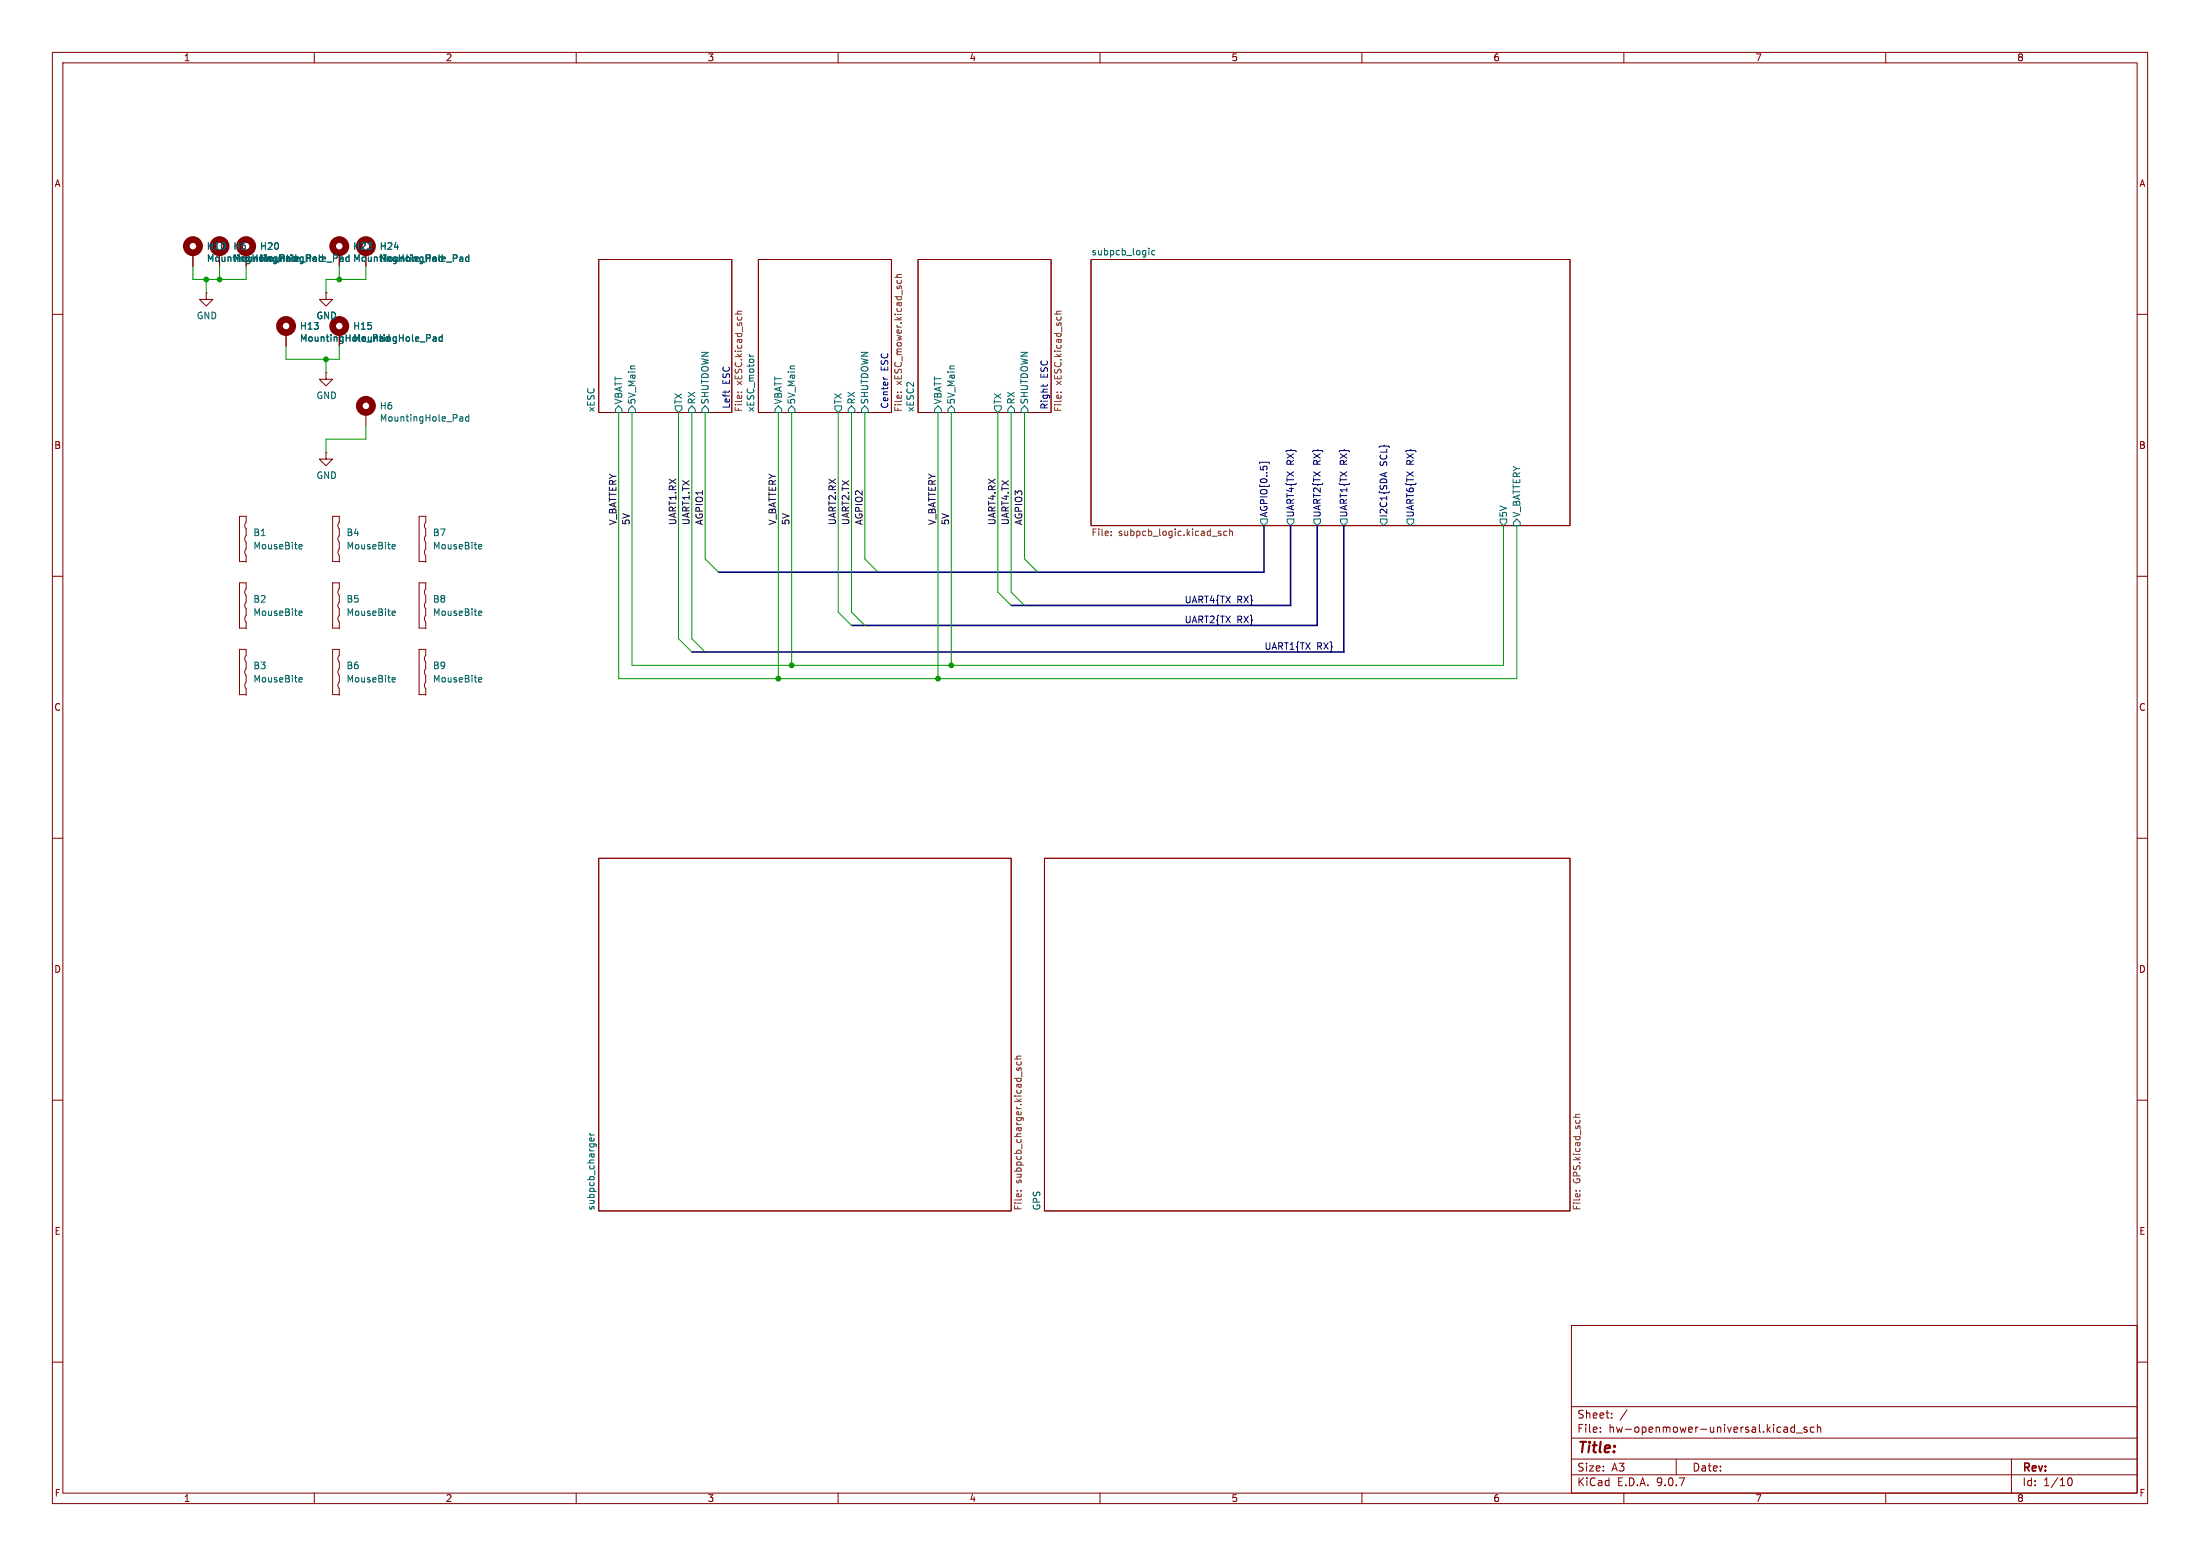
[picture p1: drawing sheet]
<svg xmlns="http://www.w3.org/2000/svg" width="420mm" height="297mm" viewBox="0 0 420 297" stroke-linecap="round" stroke-linejoin="round" font-family="sans-serif">
<g fill="none" stroke="#840000" stroke-width=".19">
<path d="M10 10h400v277h-400zM12 12h396v273h-396zM60 10v2M110 10v2M160 10v2M210 10v2M260 10v2M310 10v2M360 10v2M36.8 48.3v2.5M39.4 55.9v1.3h1.2l-1.2 1.2-1.3-1.2h1.3M39.4 55.9h.1"/>
<path d="M41.9 48.3v2.5M47 48.3v2.5M62.2 55.9v1.3h1.3l-1.3 1.2-1.2-1.2h1.2M62.2 55.9h.1M64.8 48.3v2.5M69.8 48.3v2.5M114.3 49.5h25.4v29.2h-25.4zM144.8 49.5h25.4v29.2h-25.4zM175.3 49.5h25.4v29.2h-25.4zM208.3 49.5h91.4v50.8h-91.4zM10 60h2M54.6 63.5v2.5"/>
<path d="M62.2 71.1v1.3h1.3l-1.3 1.3-1.2-1.3h1.2M62.2 71.1h.1M64.8 63.5v2.5M69.8 78.7v2.6M408 60h2M62.2 86.4v1.2h1.3l-1.3 1.3-1.2-1.3h1.2M62.2 86.4h.1M10 110h2M47 107.2h-1.3v-8.7h1.3v1.2a.89 .89 0 0 0 0 1.3v1.2a.89 .89 0 0 0 0 1.3v1.3a.9 .9 0 0 0 0 1.2v1.3M47 119.9h-1.3v-8.7h1.3v1.2a.89 .89 0 0 0 0 1.3v1.2a.89 .89 0 0 0 0 1.3v1.3a.9 .9 0 0 0 0 1.2v1.3M64.8 107.2h-1.3v-8.7h1.3v1.2a.89 .89 0 0 0 0 1.3v1.2a.89 .89 0 0 0 0 1.3v1.3a.9 .9 0 0 0 0 1.2v1.3M64.8 119.9h-1.3v-8.7h1.3v1.2a.89 .89 0 0 0 0 1.3v1.2a.89 .89 0 0 0 0 1.3v1.3a.9 .9 0 0 0 0 1.2v1.3"/>
<path d="M81.3 107.2h-1.3v-8.7h1.3v1.2a.89 .89 0 0 0 0 1.3v1.2a.89 .89 0 0 0 0 1.3v1.3a.9 .9 0 0 0 0 1.2v1.3M81.3 119.9h-1.3v-8.7h1.3v1.2a.89 .89 0 0 0 0 1.3v1.2a.89 .89 0 0 0 0 1.3v1.3a.9 .9 0 0 0 0 1.2v1.3M408 110h2M47 132.6h-1.3v-8.7h1.3v1.2a.89 .89 0 0 0 0 1.3v1.2a.89 .89 0 0 0 0 1.3v1.3a.9 .9 0 0 0 0 1.2v1.3M64.8 132.6h-1.3v-8.7h1.3v1.2a.89 .89 0 0 0 0 1.3v1.2a.89 .89 0 0 0 0 1.3v1.3a.9 .9 0 0 0 0 1.2v1.3M81.3 132.6h-1.3v-8.7h1.3v1.2a.89 .89 0 0 0 0 1.3v1.2a.89 .89 0 0 0 0 1.3v1.3a.9 .9 0 0 0 0 1.2v1.3M10 160h2M408 160h2M114.3 163.8h78.7v67.3h-78.7zM199.4 163.8h100.3v67.3h-100.3zM10 210h2M408 210h2"/>
<path d="M300 253h108v32h-108zM10 260h2M300 278.5h108M300 274.5h108M300 268.5h108M305.5 273.2v.2M305.5 272.5v.1M307.7 270.5v.2M307.7 269.8v.1M310.6 269.1l-1.3 1.9M320 278.5v3M340.7 272.4h.3l.2 .2v.8"/>
<path d="M341.2 273.3l-.5 .1M341.2 272.7l-.5 .1M342.6 272.5l-.4-.1-.3 .3 .1 .6h.6M342.6 271.9v1.5M342.9 273.5h1.2M344.9 272.5l-.3-.1-.2 .2v.2l.5 .2v.3h-.5M346.3 272.5l-.4-.1-.3 .3 .1 .6h.6M346.9 272.5l.3-.1 .3 .1 .1 .9M346.9 271.9v1.5M384 278.5v6.5M408 260h2M60 285v2"/>
<path d="M110 285v2M160 285v2M210 285v2M260 285v2M300 281.5h108M310 285v2M360 285v2M394.7 282.7l.2-.5 .2-.1a.8 .8 0 0 1 .5 .7 .8 .8 0 0 1-.5 .8l-.2-.2-.2-.4"/>
</g>
<g fill="none" stroke="#725600" stroke-width=".19">
<path d="M140.3 60h1.3M141.6 59.4l-.8 .1v.3l.1 .2M170.8 52.9h1.3M171.3 53.5v.5M172 53.5v.5M172.1 52.4l-.8 .1-.1 .3 .2 .1M201.3 60h1.3M202.6 59.4l-.8 .1-.1 .3 .1 .2M140.8 74.9h.1M141.5 74.9h.1M171.3 74.9h.1M172 74.9h.1"/>
<path d="M201.8 74.9h.1M202.4 74.9h.2M212.1 102.1v.1M212.1 101.5v.1M232.6 101.8l.5 .1v.2l-.2 .1h-.3M232.6 101.5h.5M234.2 101.5l-.4-.1-.2 .2 .1 .6h.5M234.7 101.5l.2-.1 .3 .1 .1 .7M234.7 101v1.2M193.7 202.1h1.2M194.2 203.8l-.1 .3 .2 .2 .2-.1 .1-.4h.3v.5M194.2 202.7l-.1 .3 .2 .3 .6-.1v-.5"/>
<path d="M194.9 201.6h-.7l-.1 .4 .1 .1M300.4 213.3h1.2M301.6 212.7l-.8 .1v.3l.1 .2M194.2 227.3h.1M194.8 227.3h.1M300.8 227.3h.2M301.5 227.3h.1"/>
</g>
<g fill="none" stroke="#006464" stroke-width=".19">
<path d="M65.1 49.1l.4 .1v.7M65.5 49.8l-.4 .1M65.5 49.4h-.4M66.6 49.1h-.3l-.3 .2 .2 .5h.4M66.6 48.6v1.3M87.9 49.1h.4v.8M88.3 49.8l-.4 .1M88.3 49.4h-.4M89.5 49.1h-.4l-.2 .2 .1 .5h.5M89.5 48.6v1.3M219.3 47.4v.1M219.3 47.8v.9"/>
<path d="M220.5 47.9l-.4-.1-.2 .3 .1 .5h.5M82.8 64.3l.4 .1 .1 .7M83.3 65.1h-.5M83.3 64.6l-.5 .1M84.4 64.4l-.3-.1-.3 .2 .1 .6h.5M84.4 63.9v1.2M87.9 79.5l.4 .1v.8M88.3 79.8l-.4 .1M89.5 79.1v1.3M89.5 79.6l-.4-.1-.2 .3 .1 .5h.5M118.1 77.5l.6 .6v.6h-1.2v-.6zM120.6 77.5l.7 .6v.6h-1.3v-.6z"/>
<path d="M128.9 77.5h1.3v.6l-.7 .6-.6-.6zM132.1 77.5l.6 .6v.6h-1.3v-.6zM134.6 77.5l.7 .6v.6h-1.3v-.6zM143.1 68h.8M143.1 67.6l.2 .4M148.6 77.5l.6 .6v.6h-1.2v-.6zM151.1 77.5l.7 .6v.6h-1.3v-.6zM159.4 77.5h1.3v.6l-.7 .6-.6-.6zM162.6 77.5l.6 .6v.6h-1.3v-.6zM165.1 77.5l.6 .6v.6h-1.2v-.6zM179.1 77.5l.6 .6v.6h-1.3v-.6zM181.6 77.5l.6 .6v.6h-1.2v-.6z"/>
<path d="M189.9 77.5h1.2v.6l-.6 .6-.6-.6zM193 77.5l.7 .6v.6h-1.3v-.6zM195.6 77.5l.6 .6v.6h-1.3v-.6zM88.3 80.3l-.4 .1M240.7 99.1h1.2v.6l-.6 .6-.6-.6zM245.7 99.1h1.3v.6l-.6 .6-.7-.6zM250.8 99.1h1.3v.6l-.6 .6-.7-.6zM255.9 99.1h1.3v.6l-.7 .6-.6-.6zM263.5 99.1h1.3v.6l-.6 .6-.7-.6zM268.6 99.1h1.3v.6l-.7 .6-.6-.6zM286.4 99.1h1.3v.6l-.7 .6-.6-.6zM289.6 99.1l.6 .6v.6h-1.3v-.6z"/>
<path d="M57.1 104.7h.5M57.1 104l.4-.1 .2 .3-.6 .2M57.1 116.7l.4-.1 .2 .3-.6 .2M57.1 117.4h.5M74.9 104.7h.5M74.9 104l.4-.1 .2 .3-.6 .2M74.9 116.7l.4-.1 .2 .3-.6 .2M74.9 117.4h.5M91.4 104.7h.5M91.4 104l.4-.1 .2 .3-.6 .2M91.4 117.4h.5M91.4 116.7l.4-.1 .2 .3-.6 .2"/>
<path d="M57.1 129.4l.4-.1 .2 .3-.6 .2M57.1 130.1h.5M74.9 129.4l.4-.1 .2 .3-.6 .2M74.9 130.1h.5M91.4 130.1h.5M91.4 129.4l.4-.1 .2 .3-.6 .2M112.6 216.3l.2 .3M112.6 216.6h.8M113.4 217.3v.3l-.2 .2-.6-.1v-.4l.3-.1 .1 .6"/>
</g>
<path d="M240.5 88.5v-.3h1.8v.3M264.4 90.3v.6M264.7 90.2l-1.2 .4" fill="none" stroke="#000084" stroke-width=".19"/>
<g fill="none" stroke="#840000" stroke-width="1.3">
<circle cx="36.8" cy="47" r="1.27"/>
<circle cx="41.9" cy="47" r="1.27"/>
<circle cx="47" cy="47" r="1.27"/>
<circle cx="64.8" cy="47" r="1.27"/>
<circle cx="69.8" cy="47" r="1.27"/>
<circle cx="54.6" cy="62.2" r="1.27"/>
<circle cx="64.8" cy="62.2" r="1.27"/>
<circle cx="69.8" cy="77.5" r="1.27"/>
</g>
<path d="M241.3 100.3v8.9h-104.1M246.4 100.3v15.3h-53.4M251.5 100.3v19.1h-88.9M256.5 100.3v24.2h-124.4" fill="none" stroke="#000084" stroke-width=".3"/>
<g fill="none" stroke="#009600" stroke-width=".19">
<path d="M36.8 50.8v2.5h10.2v-2.5M39.4 53.3v2.6M41.9 50.8v2.5M64.8 50.8v2.5M69.8 50.8v2.5h-7.6v2.6M54.6 66v2.6h10.2v-2.6M62.2 68.6v2.5M118.1 78.7v50.8h171.5v-29.2M120.6 78.7v48.3h166.4v-26.7M129.5 78.7v43.2l2.6 2.6M132.1 78.7v43.2l2.5 2.6M134.6 78.7v28l2.6 2.5"/>
<path d="M148.6 78.7v50.8M151.1 78.7v48.3M160 78.7v38.1l2.6 2.6M162.6 78.7v38.1l2.5 2.6M165.1 78.7v28l2.5 2.5M179.1 78.7v50.8M181.6 78.7v48.3M190.5 78.7v34.3l2.5 2.6M193 78.7v34.3l2.6 2.6M195.6 78.7v28l2.5 2.5M69.8 81.3v2.5h-7.6v2.6"/>
</g>
<path d="M138.4 74.6v.4M139.3 74.6v.1M168.6 72l.1 .3M199.1 73.4v.5M200 73.4l-.1 .2" fill="none" stroke="#0000c2" stroke-width=".19"/>
<g fill="#009600" stroke="#009600" stroke-width=".19">
<circle cx="62.2" cy="68.6" r=".46"/>
<circle cx="151.1" cy="127" r=".46"/>
<circle cx="148.6" cy="129.5" r=".46"/>
<circle cx="179.1" cy="129.5" r=".46"/>
<circle cx="181.6" cy="127" r=".46"/>
<circle cx="41.9" cy="53.3" r=".46"/>
<circle cx="64.8" cy="53.3" r=".46"/>
<circle cx="39.4" cy="53.3" r=".46"/>
</g>
<text font-size="2.8" fill="#840000" x="301" y="277.9">Title:</text>
<g font-size="2.1" fill="#840000">
<text x="301" y="273.7">File:</text>
<text x="301" y="271">Sheet:</text>
<text x="307.1" y="273.7">hw-openmower-universal.kicad_sch</text>
<text x="301" y="281.1">Size:</text>
<text x="307.6" y="281.1">A3</text>
<text x="323" y="281.1">Date:</text>
<text x="386" y="281.3">Rev:</text>
<text x="301" y="283.9">KiCad</text>
<text x="308.7" y="283.9">E.D.A.</text>
<text x="316.3" y="283.9">9.0.7</text>
<text x="386" y="283.9">Id:</text>
<text x="390.1" y="283.9">1/10</text>
</g>
<g font-size="1.8" fill="#840000">
<text x="35" y="11.9">1</text>
<text x="85" y="11.9">2</text>
<text x="135" y="11.9">3</text>
<text x="185" y="11.9">4</text>
<text x="235" y="11.9">5</text>
<text x="285" y="11.9">6</text>
<text x="335" y="11.9">7</text>
<text x="385" y="11.9">8</text>
<text x="10.3" y="35.9">A</text>
<text x="408.3" y="35.9">A</text>
<text x="10.3" y="85.9">B</text>
<text x="408.2" y="85.9">B</text>
<text x="10.3" y="135.9">C</text>
<text x="408.2" y="135.9">C</text>
<text x="10.3" y="185.9">D</text>
<text x="408.2" y="185.9">D</text>
<text x="10.3" y="235.9">E</text>
<text x="408.3" y="235.9">E</text>
<text x="10.3" y="285.9">F</text>
<text x="35" y="286.9">1</text>
<text x="85" y="286.9">2</text>
<text x="135" y="286.9">3</text>
<text x="185" y="286.9">4</text>
<text x="235" y="286.9">5</text>
<text x="285" y="286.9">6</text>
<text x="335" y="286.9">7</text>
<text x="385" y="286.9">8</text>
<text x="408.3" y="285.9">F</text>
</g>
<g font-size="1.8" fill="#006464">
<text x="39.4" y="47.9">H10</text>
<text x="44.5" y="47.9">H5</text>
<text x="49.5" y="47.9">H20</text>
<text x="67.3" y="47.9">H23</text>
<text x="72.4" y="47.9">H24</text>
<text x="39.4" y="50.2">MountingHole_Pad</text>
<text x="44.5" y="50.2">MountingHole_Pad</text>
<text x="49.5" y="50.2">MountingHole_Pad</text>
<text x="67.3" y="50.2">MountingHole_Pad</text>
<text x="72.4" y="50.2">MountingHole_Pad</text>
<text x="208.3" y="48.8">subpcb_logic</text>
<text x="37.5" y="61.1">GND</text>
<text x="57.2" y="63.1">H13</text>
<text x="57.2" y="65.4">MountingHole_Pad</text>
<text x="60.3" y="61.1">GND</text>
<text x="67.3" y="63.1">H15</text>
<text x="67.3" y="65.4">MountingHole_Pad</text>
<text x="60.3" y="76.4">GND</text>
<text x="119" y="77.3" transform="rotate(-90 119 77.3)">VBATT</text>
<text x="121.5" y="77.3" transform="rotate(-90 121.5 77.3)">5V_Main</text>
<text x="130.4" y="77.3" transform="rotate(-90 130.4 77.3)">TX</text>
<text x="132.9" y="77.3" transform="rotate(-90 132.9 77.3)">RX</text>
<text x="135.5" y="77.3" transform="rotate(-90 135.5 77.3)">SHUTDOWN</text>
<text x="149.5" y="77.3" transform="rotate(-90 149.5 77.3)">VBATT</text>
<text x="152" y="77.3" transform="rotate(-90 152 77.3)">5V_Main</text>
<text x="160.9" y="77.3" transform="rotate(-90 160.9 77.3)">TX</text>
<text x="163.4" y="77.3" transform="rotate(-90 163.4 77.3)">RX</text>
<text x="166" y="77.3" transform="rotate(-90 166 77.3)">SHUTDOWN</text>
<text x="179.9" y="77.3" transform="rotate(-90 179.9 77.3)">VBATT</text>
<text x="182.5" y="77.3" transform="rotate(-90 182.5 77.3)">5V_Main</text>
<text x="191.4" y="77.3" transform="rotate(-90 191.4 77.3)">TX</text>
<text x="193.9" y="77.3" transform="rotate(-90 193.9 77.3)">RX</text>
<text x="196.4" y="77.3" transform="rotate(-90 196.4 77.3)">SHUTDOWN</text>
<text x="72.4" y="78.4">H6</text>
<text x="72.4" y="80.7">MountingHole_Pad</text>
<text x="113.6" y="78.7" transform="rotate(-90 113.6 78.7)">xESC</text>
<text x="142" y="78.7" transform="rotate(-90 142 78.7)">File:</text>
<text x="144.1" y="78.7" transform="rotate(-90 144.1 78.7)">xESC_motor</text>
<text x="174.5" y="78.7" transform="rotate(-90 174.5 78.7)">xESC2</text>
<text x="60.3" y="91.6">GND</text>
<text x="287.9" y="98.9" transform="rotate(-90 287.9 98.9)">5V</text>
<text x="290.4" y="98.9" transform="rotate(-90 290.4 98.9)">V_BATTERY</text>
<text x="48.3" y="102.5">B1</text>
<text x="48.3" y="105.1">MouseBite</text>
<text x="66" y="102.5">B4</text>
<text x="66" y="105.1">MouseBite</text>
<text x="82.6" y="102.5">B7</text>
<text x="82.6" y="105.1">MouseBite</text>
<text x="48.3" y="115.2">B2</text>
<text x="48.3" y="117.8">MouseBite</text>
<text x="66" y="115.2">B5</text>
<text x="66" y="117.8">MouseBite</text>
<text x="82.6" y="115.2">B8</text>
<text x="82.6" y="117.8">MouseBite</text>
<text x="48.3" y="127.9">B3</text>
<text x="48.3" y="130.5">MouseBite</text>
<text x="66" y="127.9">B6</text>
<text x="66" y="130.5">MouseBite</text>
<text x="82.6" y="127.9">B9</text>
<text x="82.6" y="130.5">MouseBite</text>
<text x="113.6" y="231.1" transform="rotate(-90 113.6 231.1)">subpcb_charger</text>
<text x="198.7" y="231.1" transform="rotate(-90 198.7 231.1)">GPS</text>
</g>
<g font-size="1.8" fill="#0000c2">
<text x="169.8" y="70.8" transform="rotate(-90 169.8 70.8)">ESC</text>
<text x="139.5" y="73.4" transform="rotate(-90 139.5 73.4)">ESC</text>
<text x="200.3" y="72.2" transform="rotate(-90 200.3 72.2)">ESC</text>
<text x="139.5" y="78.1" transform="rotate(-90 139.5 78.1)">Left</text>
<text x="169.8" y="78.1" transform="rotate(-90 169.8 78.1)">Center</text>
<text x="200.3" y="78.3" transform="rotate(-90 200.3 78.3)">Right</text>
</g>
<g font-size="1.8" fill="#725600">
<text x="142" y="73.5" transform="rotate(-90 142 73.5)">xESC.kicad_sch</text>
<text x="172.5" y="73.5" transform="rotate(-90 172.5 73.5)">xESC_mower.kicad_sch</text>
<text x="203" y="73.5" transform="rotate(-90 203 73.5)">xESC.kicad_sch</text>
<text x="172.5" y="78.7" transform="rotate(-90 172.5 78.7)">File:</text>
<text x="203" y="78.7" transform="rotate(-90 203 78.7)">File:</text>
<text x="208.3" y="102.6">File:</text>
<text x="213.5" y="102.6">subpcb_logic.kicad_sch</text>
<text x="195.4" y="225.9" transform="rotate(-90 195.4 225.9)">subpcb_charger.kicad_sch</text>
<text x="302" y="225.9" transform="rotate(-90 302 225.9)">GPS.kicad_sch</text>
<text x="195.4" y="231.1" transform="rotate(-90 195.4 231.1)">File:</text>
<text x="302" y="231.1" transform="rotate(-90 302 231.1)">File:</text>
</g>
<g font-size="1.8" fill="#000084">
<text x="247.2" y="88.8" transform="rotate(-90 247.2 88.8)">RX}</text>
<text x="252.3" y="88.8" transform="rotate(-90 252.3 88.8)">RX}</text>
<text x="257.4" y="88.8" transform="rotate(-90 257.4 88.8)">RX}</text>
<text x="265" y="89" transform="rotate(-90 265 89)">SCL}</text>
<text x="270.1" y="88.8" transform="rotate(-90 270.1 88.8)">RX}</text>
<text x="242.2" y="98.9" transform="rotate(-90 242.2 98.9)">AGPIO[0..5]</text>
<text x="247.2" y="98.9" transform="rotate(-90 247.2 98.9)">UART4{TX</text>
<text x="252.3" y="98.9" transform="rotate(-90 252.3 98.9)">UART2{TX</text>
<text x="257.4" y="98.9" transform="rotate(-90 257.4 98.9)">UART1{TX</text>
<text x="265" y="98.9" transform="rotate(-90 265 98.9)">I2C1{SDA</text>
<text x="270.1" y="98.9" transform="rotate(-90 270.1 98.9)">UART6{TX</text>
<text x="226.1" y="115.2">UART4{TX</text>
<text x="226.1" y="119">UART2{TX</text>
<text x="236.1" y="115.2">RX}</text>
<text x="236.1" y="119">RX}</text>
<text x="241.3" y="124.1">UART1{TX</text>
<text x="251.4" y="124.1">RX}</text>
</g>
<g font-size="1.8" fill="#0f0f0f">
<text x="117.8" y="100.3" transform="rotate(-90 117.8 100.3)">V_BATTERY</text>
<text x="120.3" y="100.3" transform="rotate(-90 120.3 100.3)">5V</text>
<text x="129.2" y="100.3" transform="rotate(-90 129.2 100.3)">UART1.RX</text>
<text x="131.7" y="100.3" transform="rotate(-90 131.7 100.3)">UART1.TX</text>
<text x="134.3" y="100.3" transform="rotate(-90 134.3 100.3)">AGPIO1</text>
<text x="148.2" y="100.3" transform="rotate(-90 148.2 100.3)">V_BATTERY</text>
<text x="150.8" y="100.3" transform="rotate(-90 150.8 100.3)">5V</text>
<text x="159.7" y="100.3" transform="rotate(-90 159.7 100.3)">UART2.RX</text>
<text x="162.2" y="100.3" transform="rotate(-90 162.2 100.3)">UART2.TX</text>
<text x="164.8" y="100.3" transform="rotate(-90 164.8 100.3)">AGPIO2</text>
<text x="178.7" y="100.3" transform="rotate(-90 178.7 100.3)">V_BATTERY</text>
<text x="181.3" y="100.3" transform="rotate(-90 181.3 100.3)">5V</text>
<text x="190.2" y="100.3" transform="rotate(-90 190.2 100.3)">UART4.RX</text>
<text x="192.7" y="100.3" transform="rotate(-90 192.7 100.3)">UART4.TX</text>
<text x="195.2" y="100.3" transform="rotate(-90 195.2 100.3)">AGPIO3</text>
</g>
</svg>
